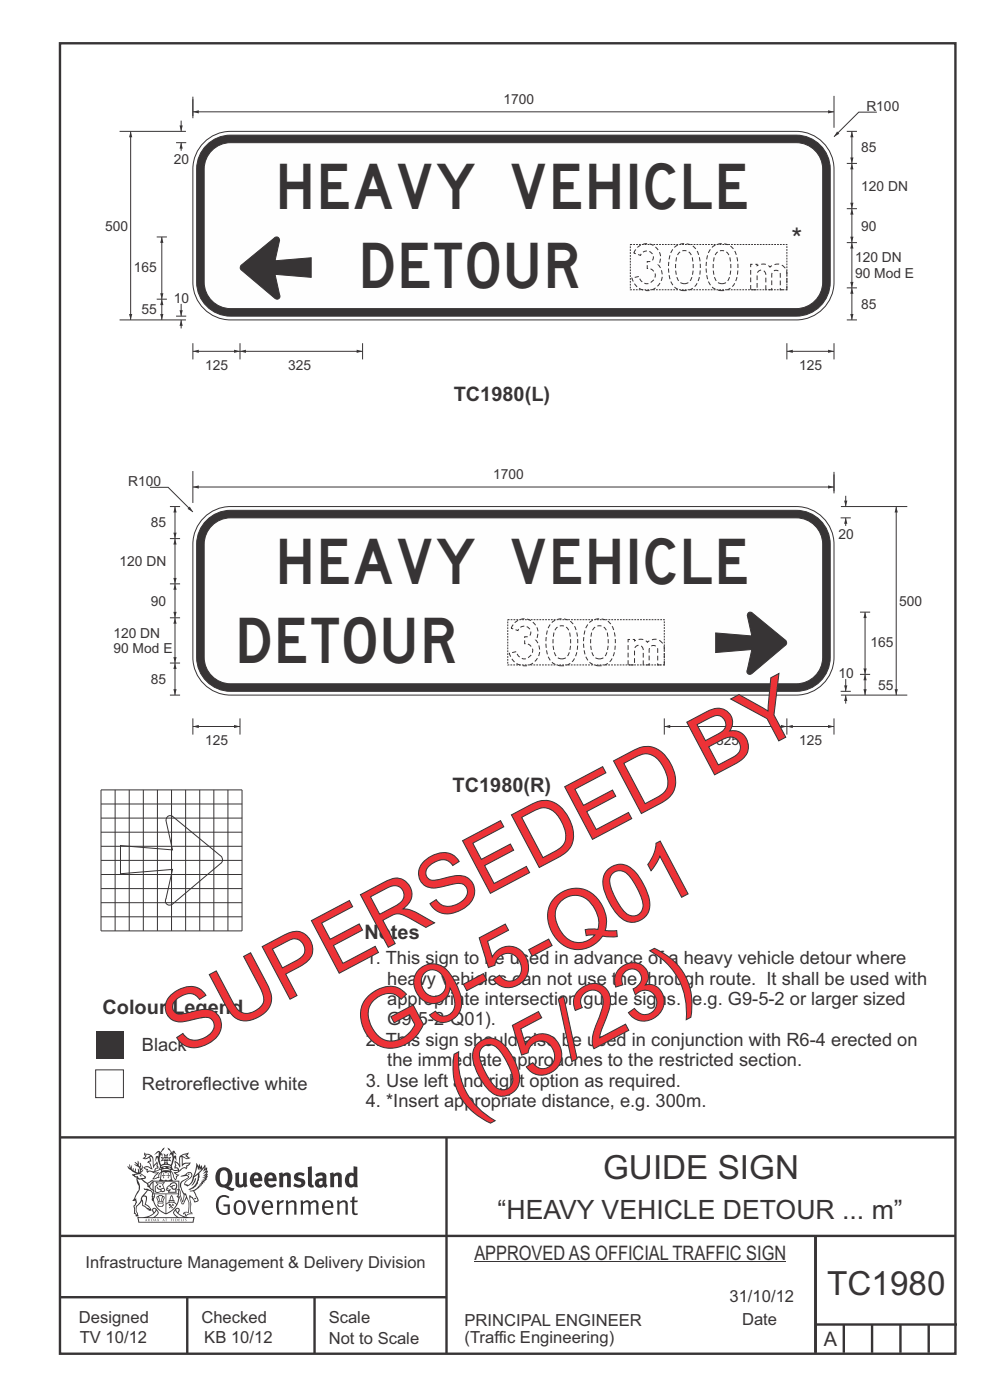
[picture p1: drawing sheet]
<svg xmlns="http://www.w3.org/2000/svg" width="210mm" height="297mm" viewBox="0 0 210 297" stroke-linecap="round" stroke-linejoin="round" font-family="sans-serif">
<g fill="none" stroke="#373435" stroke-width=".51">
<path d="M12.7 9.2h190v278h-190zM12.7 241.3h190M94.7 241.4v45.8M12.7 275.2h82M12.7 262.2h190.1M39.7 275.2v12M66.7 275.2v12M173 262.1v24.9M173 281h30M179 281v6M185 281v6M191 281v6"/>
<path d="M197 281v6"/>
</g>
<path d="M100.6 267.7h66.2" fill="none" stroke="#373435" stroke-width=".21"/>
<path d="M20.3 227h5.9v5.9h-5.9z" fill-rule="evenodd" fill="#fefefe" stroke="#373435" stroke-width=".21"/>
<g fill="#373435">
<path d="M20.3 218.8h5.9v5.9h-5.9z" fill-rule="evenodd"/>
<path d="M47 248.4a2.55 2.55 0 0 0 0 2.7l.3 .2a.81 .81 0 0 0 1-1v-.5a1.04 1.04 0 0 0-1.1-1.5zM46.3 248.1a1.82 1.82 0 0 1 2.1-.2 1.82 1.82 0 0 1 .9 1.8 2.29 2.29 0 0 1-.8 2l.7 .3h.5l-.2 .6a2.87 2.87 0 0 1-2-.7 2.12 2.12 0 0 1-1.7-3.1z" fill-rule="evenodd"/>
<path d="M49.9 248.9l.8-.2v2a.46 .46 0 0 0 .3 .6 .46 .46 0 0 0 .6-.3v-2.1l.7-.2v2.4l.2 .5-.5 .3-.3-.3a1.02 1.02 0 0 1-1.2 .3 1.02 1.02 0 0 1-.6-1.1z" fill-rule="evenodd"/>
<path d="M54 249.5l-.1 .5h.9a.49 .49 0 0 0-.2-.6 .49 .49 0 0 0-.6 .1zM53.4 249.1a1.34 1.34 0 0 1 1.6-.2 1.34 1.34 0 0 1 .6 1.5v.2h-1.7a.77 .77 0 0 0 .5 .8 .77 .77 0 0 0 .9-.4l.3 .5a1.59 1.59 0 0 1-2 .2 1.59 1.59 0 0 1-.5-2.1z" fill-rule="evenodd"/>
<path d="M57 249.5l-.1 .5h1a.49 .49 0 0 0-.2-.6 .49 .49 0 0 0-.7 .1zM56.4 249.1a1.34 1.34 0 0 1 1.6-.2 1.34 1.34 0 0 1 .7 1.5v.2h-1.8a.77 .77 0 0 0 .5 .8 .77 .77 0 0 0 .9-.4l.4 .5a1.59 1.59 0 0 1-2.1 .2 1.59 1.59 0 0 1-.5-2.1z" fill-rule="evenodd"/>
<path d="M59.2 248.9l.7-.2 .1 .4a.95 .95 0 0 1 1-.3 .95 .95 0 0 1 .7 .8v2.3h-.8v-2.3a.46 .46 0 0 0-.8 .1v2.2h-.8z" fill-rule="evenodd"/>
<path d="M62.6 249.1a1.75 1.75 0 0 1 2-.1l-.2 .5-.6-.2a.43 .43 0 0 0-.6 .3l.4 .3a1.04 1.04 0 0 1 1.2 1.1 1.04 1.04 0 0 1-1.4 1l-1.2-.4 .3-.6 1 .4 .4-.4a.88 .88 0 0 0-1-.5l-.4-.2-.1-.4z" fill-rule="evenodd"/>
<path d="M65.3 247.6l.8-.2 .1 3.8 .3 .2 .1 .4a.88 .88 0 0 1-1 0 .88 .88 0 0 1-.3-1z" fill-rule="evenodd"/>
<path d="M67.8 250.6a.43 .43 0 0 0-.1 .7 .43 .43 0 0 0 .7-.1v-.7zM66.8 249.1a1.7 1.7 0 0 1 2.4 .1v1.9l.3 .4-.4 .5-.5-.4a1.03 1.03 0 0 1-1.7-.1 1.03 1.03 0 0 1 .8-1.5h.7v-.4a.8 .8 0 0 0-1.2 .1z" fill-rule="evenodd"/>
<path d="M70 248.9l.7-.2 .1 .4a.95 .95 0 0 1 1-.3 .95 .95 0 0 1 .7 .8v2.3h-.8v-2.3a.46 .46 0 0 0-.8 .1v2.2h-.8z" fill-rule="evenodd"/>
<path d="M74.3 249.5a1.48 1.48 0 0 0 0 1.7h.5l.2-.1v-1.5l-.3-.2zM75 247.4l.8 .1 .1 4.4h-.7l-.1-.2a1.26 1.26 0 0 1-1.4 0 1.26 1.26 0 0 1-.5-1.3 1.29 1.29 0 0 1 .4-1.4 1.29 1.29 0 0 1 1.4-.1z" fill-rule="evenodd"/>
<path d="M46.4 253.9a1.72 1.72 0 0 1 2.3 0l-.3 .3a1.24 1.24 0 0 0-1.4-.2 1.24 1.24 0 0 0-.6 1.4 1.49 1.49 0 0 0 1.2 1.9l.7-.1v-1.3h-.8l-.1-.4h1.3v1.9a1.93 1.93 0 0 1-2.2 0 1.93 1.93 0 0 1-.7-2.2l.2-.8z" fill-rule="evenodd"/>
<path d="M50.4 255.1a1.65 1.65 0 0 0 .2 2.2 .99 .99 0 0 0 1-1.4 .78 .78 0 0 0-.4-.8 .78 .78 0 0 0-.8 0zM50 254.9a1.33 1.33 0 0 1 1.6-.1 1.33 1.33 0 0 1 .5 1.4 1.31 1.31 0 0 1-1.3 1.6 1.31 1.31 0 0 1-1.2-1.6v-.6z" fill-rule="evenodd"/>
<path d="M52.5 254.7l.4-.1 .9 2.6 .8-2.5h.5l-1.1 3h-.5z" fill-rule="evenodd"/>
<path d="M56.3 255.2l-.2 .7h1.3a.7 .7 0 0 0-.3-.8 .7 .7 0 0 0-.8 .1zM55.9 255a1.22 1.22 0 0 1 1.5-.2 1.22 1.22 0 0 1 .5 1.5h-1.8a.93 .93 0 0 0 .5 1 .93 .93 0 0 0 1.1-.2l.2 .3a1.43 1.43 0 0 1-1.8 .1 1.43 1.43 0 0 1-.6-1.7z" fill-rule="evenodd"/>
<path d="M58.7 254.7l.4-.1 .1 .5 .4-.4 .6-.1-.2 .5a.66 .66 0 0 0-.8 .7v1.9h-.4z" fill-rule="evenodd"/>
<path d="M60.6 254.7l.4-.1 .1 .5a.94 .94 0 0 1 1-.5 .94 .94 0 0 1 .8 .8v2.3h-.5l-.1-2.5a.81 .81 0 0 0-1.2 .3v2.2h-.4z" fill-rule="evenodd"/>
<path d="M63.7 254.7l.5-.1 .1 .5 .4-.3a.78 .78 0 0 1 1.1 .3 .9 .9 0 0 1 1-.5 .9 .9 0 0 1 .8 .8v2.3h-.5l-.1-2.5a.67 .67 0 0 0-1.1 .3v2.2h-.5v-2.4l-.4-.3-.7 .4v2.3h-.5z" fill-rule="evenodd"/>
<path d="M69 255.2l-.1 .7h1.3a.7 .7 0 0 0-.3-.8 .7 .7 0 0 0-.9 .1zM68.7 255a1.22 1.22 0 0 1 1.5-.2 1.22 1.22 0 0 1 .5 1.5h-1.8a.93 .93 0 0 0 .4 1 .93 .93 0 0 0 1.2-.2l.1 .3a1.44 1.44 0 0 1-1.7 .1 1.44 1.44 0 0 1-.6-1.7z" fill-rule="evenodd"/>
<path d="M71.4 254.7l.5-.1 .1 .5a.94 .94 0 0 1 1-.5 .94 .94 0 0 1 .8 .8v2.3h-.5l-.1-2.5a.81 .81 0 0 0-1.2 .3v2.2h-.4z" fill-rule="evenodd"/>
<path d="M74.7 253.9l.5-.1v.9h.7l-.1 .3h-.6v2.2l.1 .2h.5l.1 .3a.75 .75 0 0 1-1.2-.6v-2.1h-.4v-.3h.4z" fill-rule="evenodd"/>
<path d="M30.8 244.9l1.1 .3-.9 .5h-.4l.6-.5zM31.8 245.4h.2a2.44 2.44 0 0 1 .4 1.9l.1 .5 .7-1-.1 .6 .3 .3a.57 .57 0 0 0-.6 .7l-1-.1-.5 .2 .2-.5-.8-.3 .7-.1 .9 .5 .1-.1-.6-1.3-.2-.2h.5zM30.7 244.4l-.1 .5 .2 .4-.6 .4a1.04 1.04 0 0 0 1.4-.1l.2 .6-.3 .1-.2 .4a.94 .94 0 0 1 .8 1.1l-.2-.1a1.16 1.16 0 0 0-1.5-.1l.3 .4 .4 .2 .1 .5 .2 .1 .1-.2a.94 .94 0 0 1 1.1 .2l.8 .1-1.2 1.2a1.13 1.13 0 0 0 1.2-.2l.4-.1-.1-.4 .5-.8a.83 .83 0 0 0-.6 1.1l-.3-.1-.7 .4 1.1-1.4-.5 .1-.5-.1 1.3-.5-.1-.1-.9 .4v-.3l.2-.2 .3 .1 .1-.3-.2-.4v-.6l-.1-.4-.7 1v-.7a1.42 1.42 0 0 0-1.6-1.8z" fill-rule="evenodd"/>
<path d="M38.5 245.2l.5-.2 .7-.1-.6 .3 .8 .5h-.3zM38.3 245.5l.2-.1 .1 2a1.69 1.69 0 0 1 1.6-.6l-.8 .5 .1 .5a1.1 1.1 0 0 0-1.5 .6l-.1-.5-.2-.2h-.5l.3-.4-.3-.7a1.42 1.42 0 0 1 .8 1.1l.2-.1zM37.1 246.2l.1 1-.2 .3 .1 .4h.5l.1 .2a.96 .96 0 0 1-1.1-.1l-.1 .1a1.06 1.06 0 0 0 1.3 .2v.1a.72 .72 0 0 1-1 .2l.3 .5 .6 .2-.4 .2-.1 .6-.2-.3-.4-1.1-.4-.4 .4 .9a1.54 1.54 0 0 0 .7 1.2l.2-.3a.58 .58 0 0 1 .4-.8l.2-.1h-.3l-.5-.3 .9-.5a.93 .93 0 0 1 1.2-.5v.2l.2-.2 .1-.5a.99 .99 0 0 0 .7-.8l-1.3 .1-.3 .2-.1-1.4 .9 .4 .9-.3h-.4l-.5-.4 .4-.7-.6 .2a1.46 1.46 0 0 0-1.4 2.1v.4l-.2-.4z" fill-rule="evenodd"/>
<path d="M35.6 248.9l.2 .1-.1 .3 .4 .1h-.4v.6l-.1-.6h-.3l.3-.1z" fill-rule="evenodd"/>
<path d="M34.6 248.9l.2 .1v.3l.3 .1h-.3l-.1 .6v-.6h-.4l.4-.1z" fill-rule="evenodd"/>
<path d="M34.3 248.8a.57 .57 0 0 1 .9 .2 .57 .57 0 0 1 .9-.2l.2 1.4h-.2a.57 .57 0 0 1-.9 0 .69 .69 0 0 1-1.1 0zM34.2 248.1l-.3 2.1-.2 .4h3l-.2-.4-.3-2.1h-.2v.2l-.8-.1-.8 .1v-.2z" fill-rule="evenodd"/>
<path d="M34.2 252.4a.3 .3 0 0 0 .6 0 .3 .3 0 0 0-.6 0zM33.3 250.9l.3 .3-.3 .4a.79 .79 0 0 0 0 1.3l.8-.2-.1-.3a.55 .55 0 0 1-.7-.6l.1-.1 .2 .3 .3 .2 .8-.2-.4-.7 .4-.4-.7 .2zM33 250.7l1.1 .2 .9-.2-.4 .6 .4 1.2a.56 .56 0 0 1-.8 .3l-.2 .1a.73 .73 0 0 1-.9 .1 .73 .73 0 0 1-.3-1v-.4l.6-.4z" fill-rule="evenodd"/>
<path d="M35.6 251.8l.7-.4a.58 .58 0 0 1 1-.1 .58 .58 0 0 1-.4 .9l-.3-.3a.43 .43 0 0 1 .6-.4 .57 .57 0 0 0-.8 .2l-.2-.1-.3 .1 .4 .2a.55 .55 0 0 0 .9 .4v.5h-1.3l.3-.4-.1-.1-.6 .1 .2-.3-.2-.1zM35.4 251.8l-.1 .2a.39 .39 0 0 0 .2 .6h.3l-.2 .4h1.9l-.1-.8a.86 .86 0 0 0-.1-1.3 .86 .86 0 0 0-1.3 .4z" fill-rule="evenodd"/>
<path d="M36 254.8h.8v.2h-.8zM36.4 253.8l.2 .8h-.4zM36.4 253.5l-.3 .5-.1 .6h-.2v.4l-.7 .4 .2 .1a1.48 1.48 0 0 1 2.1 .2l.2-.1-.6-.5v-.5h-.2l-.1-.6z" fill-rule="evenodd"/>
<path d="M35.8 255.4l.4 .1 .1 .3 .3-.2-.2-.2a.38 .38 0 0 1 .5 .5l-.2-.2-.3 .2 .3 .2-.3 .3-.1-.4-.4 .4-.1-.2 .4-.3-.1-.1-.2 .1z" fill-rule="evenodd"/>
<path d="M34.5 254h.2v.2l-.2 .6h-.2zM33.6 255.3h.9v.2a.55 .55 0 0 1-.8 .4v-.2l-.2-.1zM33.4 254h.2l.2 .8h-.2zM33.6 255l.8-.1 .1 .2h-.8zM33.8 253.7h.5l-.2 1.1h-.1zM33.3 253.8l-.1 .3 .3 1.1a.48 .48 0 0 0-.1 .6 .48 .48 0 0 0 .5 .2h.5a.49 .49 0 0 0 .2-.8l.3-1.1-.1-.3a1.42 1.42 0 0 0-1.5 0z" fill-rule="evenodd"/>
<path d="M33.7 251.5l.4 .1 .1 .3h-.3z" fill-rule="evenodd"/>
<path d="M41.3 250.1l.3-.2-.2 .8-.6 .8h-.2l.5-.7z" fill-rule="evenodd"/>
<path d="M39.7 249l.3-.2 .5 .2a.88 .88 0 0 1-.6 1.1 1.22 1.22 0 0 0-.8 1.3l.5 .2a.72 .72 0 0 0 .9-.4l.5-.8 .2-.6 .8-.6v.2a2.85 2.85 0 0 1-2 2.9l.1 .1a2.13 2.13 0 0 0 1.9-1.5v-.3a2.01 2.01 0 0 0 .3-1.7l1.1-1.3-.4 1 .7-.5-.7 1 .8-.4-.8 .8 .7-.2-.9 .6 .8-.1-.8 .4h.7l-.8 .3 .3 .2h-.4l.2 .3h-.4l.2 .3h-.4l.1 .2h-.1a2.16 2.16 0 0 1-2 1.1l.1 .2 .4-.1a.76 .76 0 0 1 .7 .8l.5 1.2-.6 .2a1.45 1.45 0 0 0-1.1-1.3l.2 1.8-.1 1.8 .4 .3a1.07 1.07 0 0 0-1.2 .4v-.3l-.5-.2a.87 .87 0 0 1 1.1-.1v-.7a4.4 4.4 0 0 0-.6-3.1l-.1-.3h-.2a2.16 2.16 0 0 1-.7-2.2l.3-.4 1.2-.7a.55 .55 0 0 0-.4-.8zM37.8 252.4a.76 .76 0 0 1 .3 1.1l.6 1.6 .4-1.7 .2 .1a.61 .61 0 0 1-.1 .9l-.3 .8-.2 .1-.7-1.6-.3 .1a1.18 1.18 0 0 0 .1-1.4zM41.8 247.5l.2 .7 .3-.5v.6l.4-.5a1.9 1.9 0 0 1-1.2 1.4l-.3 .3zM38.2 249.6l1.4-.2 .2 .2v.3l-.5 .2a1.26 1.26 0 0 0-.9 1.9l.2 .7a1.84 1.84 0 0 1 .1 2.1l-.4-1.4a.96 .96 0 0 0-.4-1.2l-.4 .2a.78 .78 0 0 1 0 1.3l.1 .3h.4l.4 1.1a.38 .38 0 0 0 .2 .4 .38 .38 0 0 0 .4-.1l.6-1.2a2.94 2.94 0 0 1 .4 2.5l-.1 .4h-.8l-.3 .4v.2l.4-.1 .1 .4 .2 .1a1.02 1.02 0 0 1 1.3-.5v-.4l-.3-.1 .1-1.8-.3-1.3h.1a1.14 1.14 0 0 1 .8 1 .63 .63 0 0 0 .8-.2 .63 .63 0 0 0-.2-.9l-.6-1.2 .9-.6 .2-.4h.3l-.1-.2h.4l-.1-.3h.3l-.1-.3 .5-.1-.2-.2 .6-.4v-.2h-.2l.4-.5h-.3l.3-.5-.4 .1 .4-.5v-.3l-.3 .2 .2-.7-.1-.2-.4 .3v-.8l-.6 .8-.2-.8-.2 .5-.3-.7-.1 .6-.5-.8-.1 1.4-.6 1.8a1.81 1.81 0 0 1-1 1.5l-.6-.2a1.75 1.75 0 0 1 1.1-1.2 .75 .75 0 0 0 .1-1.3 .75 .75 0 0 0-1.2 .4z" fill-rule="evenodd"/>
<path d="M41.2 254.1h.3l.2 .2-.4 .1z" fill-rule="evenodd"/>
<path d="M29.4 258.4h11.6l-.1 .8h-11.4zM31.3 258.2l.5-.1a2.48 2.48 0 0 0 1.4-1.3l.3 .5-.5 .6-.5 .3zM32.5 256.6l.3-.2 .2 .1-.3 .7zM37.2 256.8a2.65 2.65 0 0 0 1.8 1.4h-1.1l-.5-.3-.5-.6zM37.4 256.5l.2-.1 .3 .2-.3 .6zM29.2 258.2l.1 1.2h11.8l.2-1.1-.2-.1a4.1 4.1 0 0 1-3.3-.9l.3-.4-.1-.6a1.06 1.06 0 0 0-1.3 1l.2 .4 .6 .5h-4.7l.3-.1a.84 .84 0 0 0 .6-.8 .84 .84 0 0 0-.5-.8l-.3-.2h-.5l-.1 .6 .3 .4a4.2 4.2 0 0 1-3.4 .9z" fill-rule="evenodd"/>
<path d="M31 258.7l.1 .2h-.2zM31 258.5l-.3 .6 .4-.2 .2 .2z" fill-rule="evenodd"/>
<path d="M31.3 258.6h.3v.4a.25 .25 0 0 0 .2-.1 .25 .25 0 0 0-.1-.3h.1a.29 .29 0 0 1 0 .4 .29 .29 0 0 1-.4 0 .29 .29 0 0 1 0-.4z" fill-rule="evenodd"/>
<path d="M32.2 258.6a.22 .22 0 0 1 .3 .2 .22 .22 0 0 1-.3 .2zM32 258.6l.1 .4a.33 .33 0 0 0 .4 0 .33 .33 0 0 0 0-.4 .33 .33 0 0 0-.5 0z" fill-rule="evenodd"/>
<path d="M32.9 258.7l.1 .2h-.2zM32.9 258.5l-.2 .6 .3-.2 .2 .2z" fill-rule="evenodd"/>
<path d="M33.3 258.6h.2l.1 .1 .2-.1-.2 .2 .2 .3-.3-.3-.1 .3h-.1l.2-.3z" fill-rule="evenodd"/>
<path d="M34.7 258.7l.1 .2h-.2zM34.7 258.5l-.3 .6 .4-.2 .2 .2z" fill-rule="evenodd"/>
<path d="M35 258.5h.5l-.2 .1v.5h-.2l.1-.5z" fill-rule="evenodd"/>
<path d="M36.2 258.6l.3-.1-.1 .1v.2h.1h-.1v.3h-.2z" fill-rule="evenodd"/>
<path d="M36.7 258.6h.2v.5h-.2z" fill-rule="evenodd"/>
<path d="M37.3 258.6a.22 .22 0 0 1 .3 .2 .22 .22 0 0 1-.3 .2zM37.1 258.6v.4a.33 .33 0 0 0 .5 0 .33 .33 0 0 0 0-.4 .33 .33 0 0 0-.5 0z" fill-rule="evenodd"/>
<path d="M37.8 258.6l.4-.1-.2 .1v.2h.1h-.1v.2l.2 .1h-.4z" fill-rule="evenodd"/>
<path d="M38.4 258.6h.2l-.1 .4 .2 .1h-.3z" fill-rule="evenodd"/>
<path d="M38.9 258.6h.2v.5h-.2z" fill-rule="evenodd"/>
<path d="M39.3 258.6h.2h-.1l.2 .3-.2 .2-.1-.1v-.1l.2 .1z" fill-rule="evenodd"/>
<path d="M34.2 247.4a1.51 1.51 0 0 1 2 .2 2.67 2.67 0 0 0-2.1 0zM35.7 247.6l.4 .1 .1 .3-.4-.1zM34.6 247.6h.5l.1 .2h-.4zM34 247.8l.3 .2h-.3zM34.9 246.9l.3-.2 .3 .2zM34.9 245.6l.2 .1v.3h-.2zM35 245.1l.2 .2 .2-.2-.1 .3h-.2zM35.1 246.3h.2l.1 .4-.2-.2-.2 .2zM35.3 245.7l.2-.1v.4h-.2zM34.4 245.7h.3l.1 .3-.4 .1 .2-.2zM35.7 245.7h.3l-.2 .2 .2 .2-.4-.1zM32.7 244.9l1-.5-.1 1-.2-.2-.3 .2-.3 1.1 .5-1 .3 .9a1.84 1.84 0 0 1 .2 1.7l.4 .1a2.48 2.48 0 0 1 2.2 0l.2-.2-.2-.7 .7-1.8 .4 .7-.2-1-.2-.1-.2 .3v-.9l.6 .4-.6-.8-.3 .1-.1 .4-.5-.9-.5-.3 .2 .5 .6 .5-.5 .8 .4-.4a2.06 2.06 0 0 1 0 2.3l-.5-.2-.2-.6 .1-.1 .8 .2-.4-.5 .4-.5-.7 .2-.2-.2 .2-.7-.5 .4-.5-.4 .2 .7-.2 .2-.7-.2 .4 .5-.4 .5 .8-.2 .1 .1-.2 .6-.5 .2a2.02 2.02 0 0 1 0-2.2l.3 .5-.1-.7-.3-.1 .8-1.2-.4 .3-.5 .8-.2-.3a.8 .8 0 0 0-.8 .5z" fill-rule="evenodd"/>
<path d="M29.2 250.1l.3 .1a.61 .61 0 0 1 .8 .4l.3 .2a.8 .8 0 0 1 .6 1l.4 .1 .5 .5a1 1 0 0 1 .5 1.1l-.1 .7v-.5h-.1a.96 .96 0 0 0-.8-1.3l-.2-.2h-.7l-.1-.1-.1 .1 .1 .3h.6l-1.2 1.3-.2 1-.4 .6a1.33 1.33 0 0 0-.5 1.8l.2 .5a1.26 1.26 0 0 1-.5-1.5l-.1-.3a1.56 1.56 0 0 0 .4-1.7l-.3 .2 .2-.5a3.2 3.2 0 0 0 .7-3zM30.4 253.9h.4a2.06 2.06 0 0 1-.1 1.6l.7 .5 .4 .4-.6-.1-.8-.6-.1-.9a.51 .51 0 0 1 .1-.9zM28.6 249.3a1.52 1.52 0 0 1 2.1 .5l-1.1 .2-.2-.1-.1-.4h-.5zM27.5 247v.8l-.3-.4h-.1a3.1 3.1 0 0 0 1.9 1.6l-1 .1 .5 .6 .5 .1 .1 1.1a1.84 1.84 0 0 1-.3 2.5l-.4 .9-.3 .4 .2 .1 .4-.1 .1 .4-.2 .5-.3 .2 .1 1.7h.2l.3 .5 .1 .1 .4-.1-.1-.5a1.3 1.3 0 0 1-.1-1.7l.9-1 .1 1.1 .6 .2 .5 .5 .1-.1 .2 .3h.5a1.85 1.85 0 0 0-1.2-1.4l.1-.3a1.39 1.39 0 0 0 0-1.4l-.5-.1 .5-.5a.66 .66 0 0 1 .9-.4 .66 .66 0 0 1 .3 .9l-.1 .4 .2-.1v.2l-.1 .3 .2 .5 .1-.3a2.24 2.24 0 0 0 .1-2.2 .73 .73 0 0 1-.7-.7 .73 .73 0 0 1 .6-.7v-.2a.94 .94 0 0 0-.9 .8 .48 .48 0 0 1-.1-.6 .48 .48 0 0 1 .5-.2l.5-.3a.51 .51 0 0 0-.8 .2l-.5 .2-1-.8h.6l.2-.5-1.2-.7 .5-.5v-.3l-.5 .4 .1-.2a.69 .69 0 0 0 .2-1v.4l-.2 .3v-1.1l-.3-.2 .1 .6-.1 .2-.4-1.3v.7l-.6-.4 .5 .7-.6-.2 .3 .3a1 1 0 0 1 .7 1.4l-.2-.8v.9l-.5-.2v-.8l-.2 .7-.2-.1-.1-.6-.2 .4-.2-.2 .1-.7-.2 .5z" fill-rule="evenodd"/>
<path d="M29.6 249.4l.2-.1 .3 .2z" fill-rule="evenodd"/>
<path d="M32.4 250.5h5.6v2l-.2-.1v-1.7h-5.2v2.5h5.2v-.8l.1 .2-.1 1.1v-.3h-2.5v4a4.1 4.1 0 0 0 2.6-3.6l.1-.1a4 4 0 0 1-2.8 3.9 4.2 4.2 0 0 1-2.8-4.7l.1 1.2 .1-.1a3.8 3.8 0 0 0 2.5 3.4v-4h-2.5l-.2-.9z" fill-rule="evenodd"/>
<circle cx="40" cy="249.1" r=".17"/>
</g>
<g fill="none" stroke="#373435" stroke-width=".21">
<path d="M21.4 167.6h29.9v29.9h-29.9zM21.4 179.5h29.9M21.4 176.5h29.9M21.4 173.6h29.9M21.4 170.6h29.9M24.4 167.6v29.9M25.6 179.4l11 .9-1.4-6.2a.9 .9 0 0 1 .4-.9 .9 .9 0 0 1 1 0l10.1 8.3a1.03 1.03 0 0 1 .1 1.7l-10.1 8.5a.91 .91 0 0 1-1.3 .2 .91 .91 0 0 1-.2-1.3l1.4-6.2-11 1zM27.4 167.6v29.9M30.4 167.6v29.9M33.4 167.6v29.9M36.4 167.6v29.9M39.4 167.6v29.9"/>
<path d="M42.4 167.6v29.9M45.4 167.6v29.9M48.4 167.6v29.9M21.4 194.5h29.9M21.4 191.5h29.9M21.4 188.5h29.9M21.4 185.5h29.9M21.4 182.5h29.9"/>
</g>
<path d="M43.3 30.2a8 8 0 0 1 5.6-2.3h120a8 8 0 0 1 8 8v24a8 8 0 0 1-8 8h-120a8 8 0 0 1-8-8v-24a8 8 0 0 1 2.4-5.7z" fill-rule="evenodd" fill="#fefefe" stroke="#373435" stroke-width=".21"/>
<path d="M44.2 30.4a7.2 7.2 0 0 1 4.7-1.7h120a7.2 7.2 0 0 1 7.2 7.2v24a7.2 7.2 0 0 1-7.2 7.2h-120a7.2 7.2 0 0 1-7.2-7.2v-24a7.2 7.2 0 0 1 2.5-5.5z" fill-rule="evenodd" fill="#373435" stroke="#373435" stroke-width=".21"/>
<path d="M45 31.9a5.6 5.6 0 0 1 3.9-1.6h120a5.6 5.6 0 0 1 5.6 5.6v24a5.6 5.6 0 0 1-5.6 5.6h-120a5.6 5.6 0 0 1-5.6-5.6v-24a5.6 5.6 0 0 1 1.7-4z" fill-rule="evenodd" fill="#fefefe" stroke="#373435" stroke-width=".21"/>
<path d="M51.1 56.3l7.1-5.8a.63 .63 0 0 1 .7-.2 .63 .63 0 0 1 .4 .7l-1 4.3 7.7-.6v4.1l-7.7-.6 1 4.3a.63 .63 0 0 1-.2 .9 .63 .63 0 0 1-.8-.1l-7.2-6.1-.1-.4z" fill-rule="evenodd" fill="#373435" stroke="#373435" stroke-width=".21"/>
<path d="M133.7 51.9h33.2v9.6h-33.2z" fill="none" stroke="#373435" stroke-width=".21" stroke-dasharray=".4 .2" stroke-linecap="butt"/>
<path d="M40.9 23.7h136" fill="none" stroke="#373435" stroke-width=".21"/>
<g fill="#373435">
<path d="M40.9 23.7l1.3-.3v.7z"/>
<path d="M175.7 23.4l1.2 .3-1.2 .4z"/>
</g>
<path d="M40.9 20.5v4.6M186 23.8h-3.8l-5.3 5.2" fill="none" stroke="#373435" stroke-width=".21"/>
<path d="M177.6 27.9l.4 .5-1.1 .6z" fill="#373435"/>
<path d="M40.9 21.1v3.5M176.9 20.3v6.8M180.7 61.1v6.8" fill="none" stroke="#373435" stroke-width=".21"/>
<g fill="#373435">
<path d="M180.7 61.1l.3 1.2h-.6z"/>
<path d="M180.4 66.6h.6l-.3 1.3z"/>
</g>
<path d="M180.7 44.3v7.2" fill="none" stroke="#373435" stroke-width=".21"/>
<g fill="#373435">
<path d="M180.7 44.3l.3 1.2h-.6z"/>
<path d="M180.4 50.2h.6l-.3 1.3z"/>
</g>
<path d="M180.7 51.5v9.6" fill="none" stroke="#373435" stroke-width=".21"/>
<g fill="#373435">
<path d="M180.4 59.8h.6l-.3 1.3z"/>
<path d="M180.7 51.5l.3 1.2h-.6z"/>
</g>
<path d="M180.7 34.7v9.6" fill="none" stroke="#373435" stroke-width=".21"/>
<g fill="#373435">
<path d="M180.4 43h.6l-.3 1.3z"/>
<path d="M180.7 34.7l.3 1.2h-.6z"/>
</g>
<path d="M179.6 34.7h2.2M179.6 27.9h2.2M180.7 27.9v6.8M179.6 51.5h2.2M179.6 44.3h2.2M179.6 67.9h2.2M179.6 61.1h2.2" fill="none" stroke="#373435" stroke-width=".21"/>
<g fill="#373435">
<path d="M180.7 27.9l.3 1.2h-.6z"/>
<path d="M180.4 33.4h.6l-.3 1.3z"/>
</g>
<path d="M34.3 63.5v4.4" fill="none" stroke="#373435" stroke-width=".21"/>
<g fill="#373435">
<path d="M34.3 63.5l.4 1.2h-.7z"/>
<path d="M34 66.6h.7l-.4 1.3z"/>
</g>
<path d="M38.4 64.5v2.6" fill="none" stroke="#373435" stroke-width=".21"/>
<path d="M38.1 65.8h.7l-.4 1.3z" fill="#373435"/>
<path d="M33.2 50.3h2.2M34.3 50.3v13.2M25.4 67.9h14M33.2 63.5h2.2" fill="none" stroke="#373435" stroke-width=".21"/>
<g fill="#373435">
<path d="M34 62.2h.7l-.4 1.3z"/>
<path d="M34.3 50.3l.4 1.2h-.7z"/>
</g>
<path d="M27.7 27.9v40" fill="none" stroke="#373435" stroke-width=".21"/>
<g fill="#373435">
<path d="M27.4 66.6h.7l-.4 1.3z"/>
<path d="M27.7 27.9l.4 1.2h-.7z"/>
</g>
<path d="M40.9 74.5h10" fill="none" stroke="#373435" stroke-width=".21"/>
<g fill="#373435">
<path d="M40.9 74.5l1.3-.3v.7z"/>
<path d="M49.7 74.2l1.2 .3-1.2 .4z"/>
</g>
<path d="M50.9 74.5h26M50.9 72.8v3.4M76.9 72.8v3.4" fill="none" stroke="#373435" stroke-width=".21"/>
<g fill="#373435">
<path d="M75.7 74.2l1.2 .3-1.2 .4z"/>
<path d="M50.9 74.5l1.3-.3v.7z"/>
</g>
<path d="M40.9 72.8v3.4M166.9 74.5h10M166.9 72.8v3.4M176.9 72.8v3.4" fill="none" stroke="#373435" stroke-width=".21"/>
<g fill="#373435">
<path d="M166.9 74.5l1.3-.3v.7z"/>
<path d="M175.7 74.2l1.2 .3-1.2 .4z"/>
</g>
<path d="M37.3 67.1h2.2M38.4 67.9v1.8" fill="none" stroke="#373435" stroke-width=".21"/>
<path d="M38.4 67.9l.4 1.2h-.7z" fill="#373435"/>
<path d="M25.4 27.9h14M37.3 30.3h2.2M38.4 30.3v1.7" fill="none" stroke="#373435" stroke-width=".21"/>
<path d="M38.4 30.3l.4 1.2h-.7z" fill="#373435"/>
<path d="M38.4 25.6v2.3" fill="none" stroke="#373435" stroke-width=".21"/>
<path d="M38.1 26.6h.7l-.4 1.3z" fill="#373435"/>
<path d="M43.3 109.8a8 8 0 0 1 5.6-2.3h120a8 8 0 0 1 8 8v24a8 8 0 0 1-8 8h-120a8 8 0 0 1-8-8v-24a8 8 0 0 1 2.4-5.7z" fill-rule="evenodd" fill="#fefefe" stroke="#373435" stroke-width=".21"/>
<path d="M43.5 110.7a7.2 7.2 0 0 1 5.4-2.4h120a7.2 7.2 0 0 1 7.2 7.2v24a7.2 7.2 0 0 1-7.2 7.2h-120a7.2 7.2 0 0 1-7.2-7.2v-24a7.2 7.2 0 0 1 1.8-4.8z" fill-rule="evenodd" fill="#373435" stroke="#373435" stroke-width=".21"/>
<path d="M45 111.5a5.6 5.6 0 0 1 3.9-1.6h120a5.6 5.6 0 0 1 5.6 5.6v24a5.6 5.6 0 0 1-5.6 5.6h-120a5.6 5.6 0 0 1-5.6-5.6v-24a5.6 5.6 0 0 1 1.7-4z" fill-rule="evenodd" fill="#fefefe" stroke="#373435" stroke-width=".21"/>
<path d="M151.8 134.3l7.7 .6-1-4.3a.63 .63 0 0 1 .4-.7 .63 .63 0 0 1 .7 .2l6.9 5.6a.71 .71 0 0 1 .1 1.2l-7.1 6a.63 .63 0 0 1-.8 .1 .63 .63 0 0 1-.2-.9l1-4.3-7.7 .6z" fill-rule="evenodd" fill="#373435" stroke="#373435" stroke-width=".21"/>
<path d="M107.7 131.5h33.2v9.6h-33.2z" fill="none" stroke="#373435" stroke-width=".21" stroke-dasharray=".4 .2" stroke-linecap="butt"/>
<path d="M40.9 103.3h136" fill="none" stroke="#373435" stroke-width=".21"/>
<g fill="#373435">
<path d="M175.7 103l1.2 .3-1.2 .4z"/>
<path d="M40.9 103.3l1.3-.3v.7z"/>
</g>
<path d="M176.9 100.1v4.6M183.5 143.1v4.4" fill="none" stroke="#373435" stroke-width=".21"/>
<g fill="#373435">
<path d="M183.5 143.1l.3 1.2h-.6z"/>
<path d="M183.2 146.2h.6l-.3 1.3z"/>
</g>
<path d="M179.4 144.1v2.6" fill="none" stroke="#373435" stroke-width=".21"/>
<path d="M179.1 145.4h.6l-.3 1.3z" fill="#373435"/>
<path d="M182.4 129.9h2.2M183.5 129.9v13.2M178.4 147.5h14.1M182.4 143.1h2.2" fill="none" stroke="#373435" stroke-width=".21"/>
<g fill="#373435">
<path d="M183.2 141.8h.6l-.3 1.3z"/>
<path d="M183.5 129.9l.3 1.2h-.6z"/>
</g>
<path d="M190.1 107.5v40" fill="none" stroke="#373435" stroke-width=".21"/>
<g fill="#373435">
<path d="M189.8 146.2h.6l-.3 1.3z"/>
<path d="M190.1 107.5l.3 1.2h-.6z"/>
</g>
<path d="M166.9 154.1h10" fill="none" stroke="#373435" stroke-width=".21"/>
<g fill="#373435">
<path d="M175.7 153.8l1.2 .3-1.2 .4z"/>
<path d="M166.9 154.1l1.3-.3v.7z"/>
</g>
<path d="M140.9 152.4v3.4M140.9 154.1h26M166.9 152.4v3.4" fill="none" stroke="#373435" stroke-width=".21"/>
<g fill="#373435">
<path d="M140.9 154.1l1.3-.3v.7z"/>
<path d="M165.7 153.8l1.2 .3-1.2 .4z"/>
</g>
<path d="M40.9 154.1h10M40.9 152.4v3.4M50.9 152.4v3.4M176.9 152.4v3.4" fill="none" stroke="#373435" stroke-width=".21"/>
<g fill="#373435">
<path d="M49.7 153.8l1.2 .3-1.2 .4z"/>
<path d="M40.9 154.1l1.3-.3v.7z"/>
</g>
<path d="M178.3 146.7h2.2M179.4 147.5v1.8" fill="none" stroke="#373435" stroke-width=".21"/>
<path d="M179.4 147.5l.3 1.2h-.6z" fill="#373435"/>
<path d="M178.3 109.9h2.2M178.4 107.5h14.1M179.4 109.9v1.7" fill="none" stroke="#373435" stroke-width=".21"/>
<path d="M179.4 109.9l.3 1.2h-.6z" fill="#373435"/>
<path d="M179.4 105.2v2.3" fill="none" stroke="#373435" stroke-width=".21"/>
<path d="M179.1 106.2h.6l-.3 1.3z" fill="#373435"/>
<path d="M31.8 103.4h3.9l5.2 5.2" fill="none" stroke="#373435" stroke-width=".21"/>
<path d="M40.3 107.5l.6 1.1-1.1-.6z" fill="#373435"/>
<path d="M40.9 99.9v6.8M37.1 140.7v6.8" fill="none" stroke="#373435" stroke-width=".21"/>
<g fill="#373435">
<path d="M37.1 140.7l.4 1.2h-.7z"/>
<path d="M36.8 146.2h.7l-.4 1.3z"/>
</g>
<path d="M37.1 123.9v7.2" fill="none" stroke="#373435" stroke-width=".21"/>
<g fill="#373435">
<path d="M37.1 123.9l.4 1.2h-.7z"/>
<path d="M36.8 129.8h.7l-.4 1.3z"/>
</g>
<path d="M37.1 131.1v9.6" fill="none" stroke="#373435" stroke-width=".21"/>
<g fill="#373435">
<path d="M36.8 139.4h.7l-.4 1.3z"/>
<path d="M37.1 131.1l.4 1.2h-.7z"/>
</g>
<path d="M37.1 114.3v9.6" fill="none" stroke="#373435" stroke-width=".21"/>
<g fill="#373435">
<path d="M36.8 122.6h.7l-.4 1.3z"/>
<path d="M37.1 114.3l.4 1.2h-.7z"/>
</g>
<path d="M36 114.3h2.2M36 107.5h2.2M37.1 107.5v6.8M36 131.1h2.2M36 123.9h2.2M36 147.5h2.2M36 140.7h2.2" fill="none" stroke="#373435" stroke-width=".21"/>
<g fill="#373435">
<path d="M37.1 107.5l.4 1.2h-.7z"/>
<path d="M36.8 113h.7l-.4 1.3z"/>
</g>
<g font-size="17.6" fill="#ed3237">
<text x="38.7" y="224.1" transform="rotate(-28 38.7 224.1)">SUPERSEDED BY</text>
<text x="79.5" y="224.8" transform="rotate(-28 79.5 224.8)">G9-5-Q01</text>
<text x="98.7" y="236.9" transform="rotate(-28 98.7 236.9)">(05/23)</text>
</g>
<g font-size="9.6" fill="#373435">
<text x="59.4" y="44.3">HEAVY VEHICLE</text>
<text x="77.1" y="61.1">DETOUR</text>
<text x="134" y="61.5">300</text>
<text x="59.4" y="123.9">HEAVY VEHICLE</text>
<text x="50.9" y="140.7">DETOUR</text>
<text x="108" y="141.1">300</text>
</g>
<g font-size="7.2" fill="#373435">
<text x="159.2" y="61.5">m</text>
<text x="133.2" y="141.1">m</text>
</g>
<g font-size="7.1" fill="#373435">
<text x="127.9" y="250.2">GUIDE SIGN</text>
<text x="175.5" y="274.8">TC1980</text>
</g>
<text font-size="5.6" fill="#373435" x="105.6" y="258.7">“HEAVY VEHICLE DETOUR ... m”</text>
<text font-size="4.9" fill="#373435" x="167.8" y="51.8">*</text>
<g font-size="4.2" fill="#373435">
<text x="96.2" y="85.1">TC1980(L)</text>
<text x="96" y="167.9">TC1980(R)</text>
<text x="77.3" y="199.1">Notes</text>
<text x="21.7" y="215.2">Colour Legend</text>
<text x="100.6" y="267.2">APPROVED AS OFFICIAL TRAFFIC SIGN</text>
<text x="174.7" y="285.6">A</text>
</g>
<g font-size="3.9" fill="#373435">
<text x="77.6" y="204.5">1. This sign to be used in advance of a heavy vehicle detour where</text>
<text x="82.1" y="208.9">heavy vehicles can not use the through route. It shall be used with</text>
<text x="82.1" y="213.2">appropriate intersection guide signs. (e.g. G9-5-2 or larger sized</text>
<text x="77.6" y="221.9">2. This sign should also be used in conjunction with R6-4 erected on</text>
<text x="82.1" y="217.5">G9-5-2-Q01).</text>
<text x="30.1" y="223">Black</text>
<text x="82.1" y="226.2">the immediate approaches to the restricted section.</text>
<text x="30.1" y="231.2">Retroreflective white</text>
<text x="77.6" y="230.5">3. Use left and right option as required.</text>
<text x="77.6" y="234.9">4. *Insert appropriate distance, e.g. 300m.</text>
</g>
<g font-size="3.5" fill="#373435">
<text x="18.2" y="269">Infrastructure Management &amp; Delivery Division</text>
<text x="16.7" y="280.6">Designed</text>
<text x="42.7" y="280.6">Checked</text>
<text x="69.7" y="280.6">Scale</text>
<text x="98.5" y="281.3">PRINCIPAL ENGINEER</text>
<text x="154.7" y="276.2">31/10/12</text>
<text x="157.4" y="281.2">Date</text>
<text x="16.9" y="284.8">TV 10/12</text>
<text x="43.3" y="284.8">KB 10/12</text>
<text x="69.7" y="285.2">Not to Scale</text>
<text x="98.5" y="284.8">(Traffic Engineering)</text>
</g>
<g font-size="2.9" fill="#373435">
<text x="106.8" y="22">1700</text>
<text x="183.8" y="23.5">R100</text>
<text x="36.9" y="34.8">20</text>
<text x="182.7" y="32.3">85</text>
<text x="182.7" y="40.5">120 DN</text>
<text x="22.3" y="48.9">500</text>
<text x="182.7" y="48.9">90</text>
<text x="28.4" y="57.7">165</text>
<text x="181.4" y="55.7">120 DN</text>
<text x="181.4" y="58.9">90 Mod E</text>
<text x="36.9" y="64.3">10</text>
<text x="182.7" y="65.5">85</text>
<text x="30" y="66.7">55</text>
<text x="43.5" y="78.5">125</text>
<text x="61.1" y="78.5">325</text>
<text x="169.5" y="78.5">125</text>
<text x="104.6" y="101.6">1700</text>
<text x="27.2" y="103.1">R100</text>
<text x="32" y="111.9">85</text>
<text x="177.8" y="114.3">20</text>
<text x="25.4" y="120.1">120 DN</text>
<text x="32" y="128.5">90</text>
<text x="190.7" y="128.5">500</text>
<text x="24.1" y="135.3">120 DN</text>
<text x="184.6" y="137.3">165</text>
<text x="24.1" y="138.5">90 Mod E</text>
<text x="177.8" y="143.9">10</text>
<text x="32" y="145.1">85</text>
<text x="186.2" y="146.3">55</text>
<text x="43.5" y="158.1">125</text>
<text x="151.9" y="158.1">325</text>
<text x="169.5" y="158.1">125</text>
</g>
</svg>
